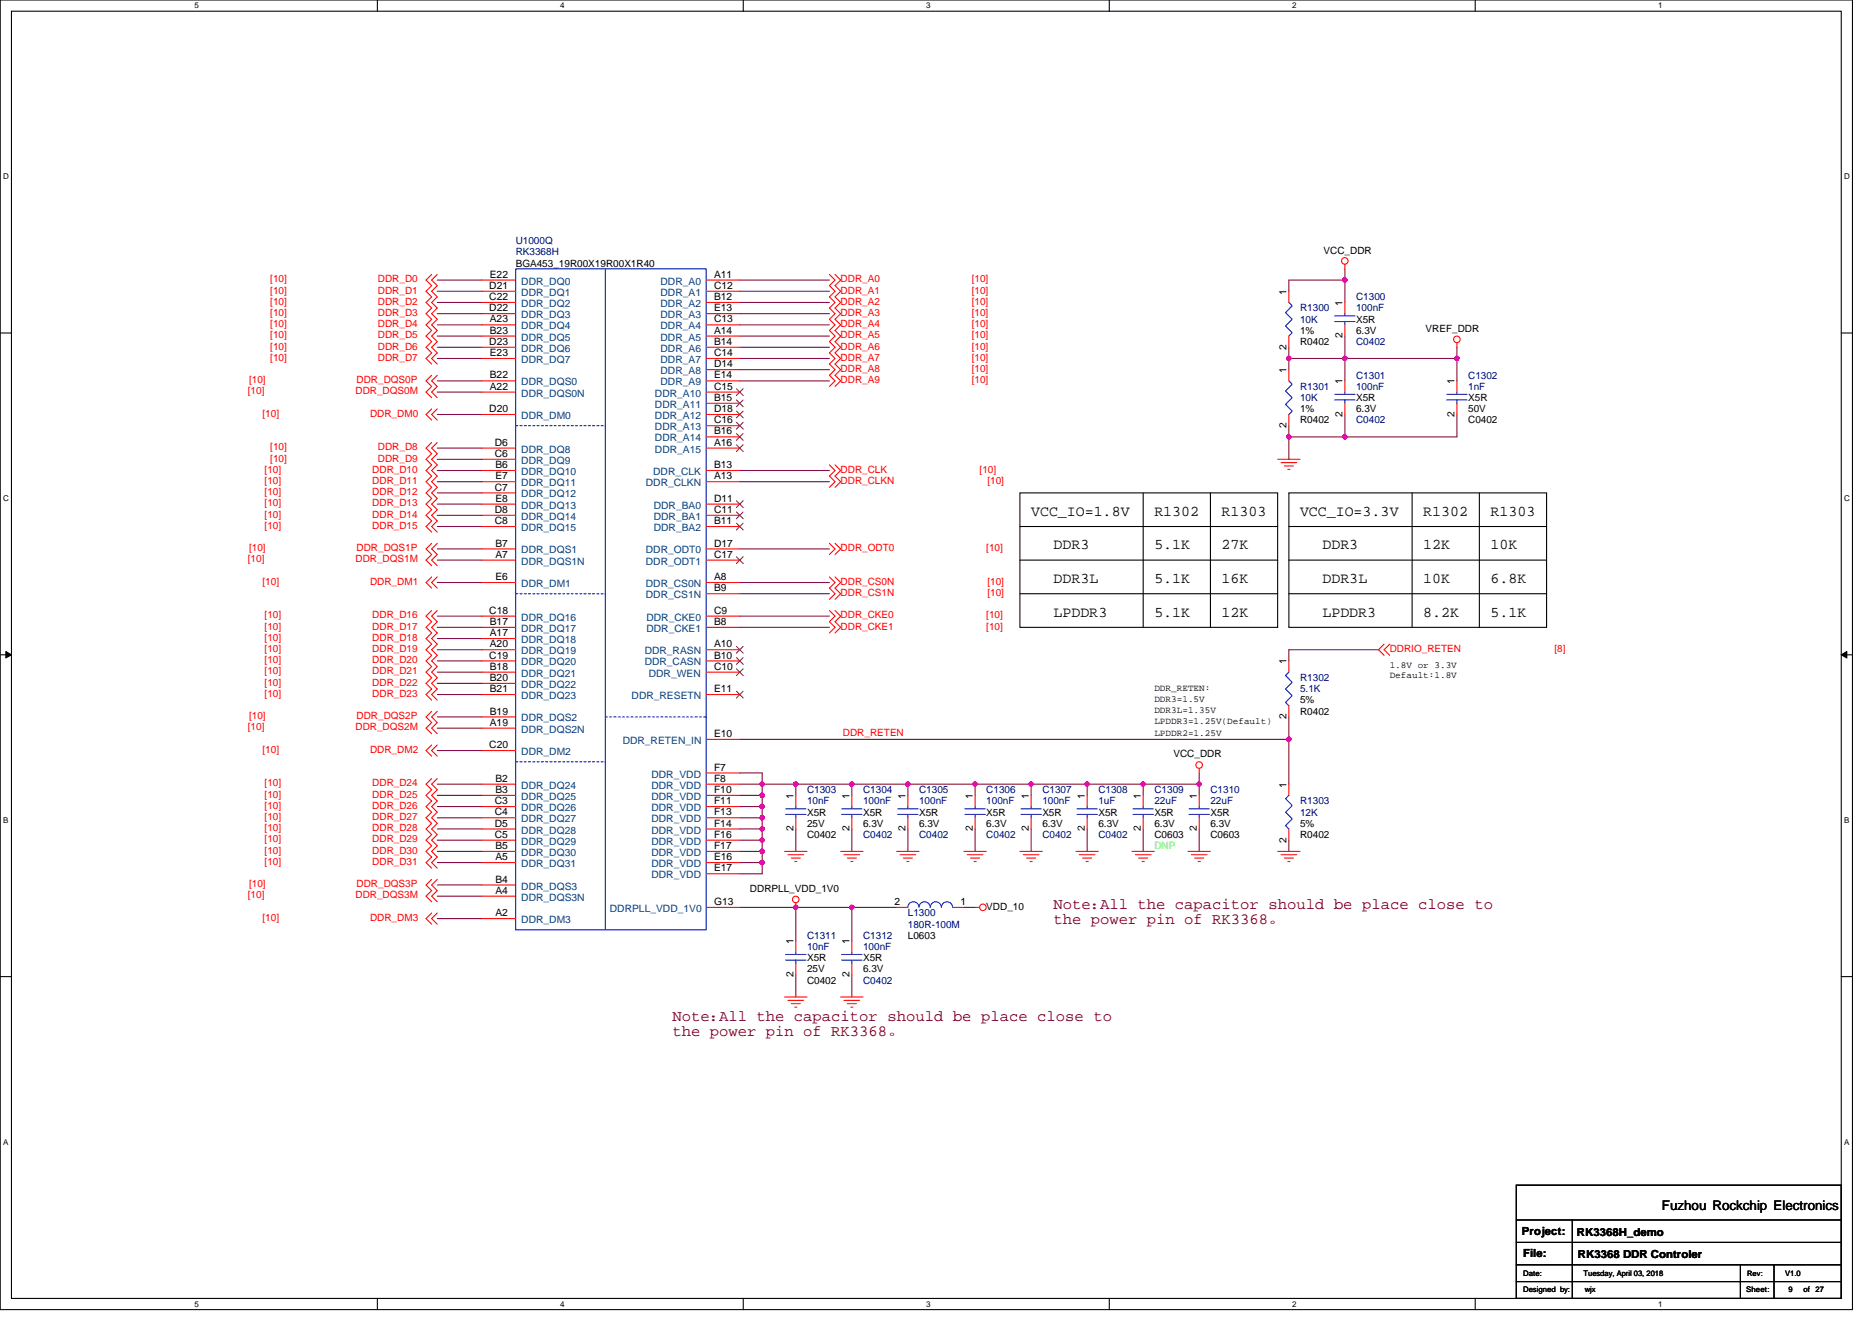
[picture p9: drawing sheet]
<svg xmlns="http://www.w3.org/2000/svg" width="297mm" height="210mm" viewBox="0 0 297 210" stroke-linecap="round" stroke-linejoin="round" font-family="sans-serif">
<path d="M0 0h293.9v207.9h-293.9zM1.8 1.8h290.4v204.3h-290.4z" fill="none" stroke="#000" stroke-width=".17"/>
<g fill="#fff">
<path d="M30.8 .2h.7v1.4h-.7z"/>
<path d="M30.8 206.3h.7v1.4h-.7z"/>
</g>
<path d="M59.9 0v1.8M59.9 206.1v1.8" fill="none" stroke="#000" stroke-width=".17"/>
<g fill="#fff">
<path d="M88.9 .2h.7v1.4h-.7z"/>
<path d="M88.9 206.3h.7v1.4h-.7z"/>
</g>
<path d="M117.9 0v1.8M117.9 206.1v1.8" fill="none" stroke="#000" stroke-width=".17"/>
<g fill="#fff">
<path d="M147 .2h.7v1.4h-.7z"/>
<path d="M147 206.3h.7v1.4h-.7z"/>
</g>
<path d="M176 0v1.8M176 206.1v1.8" fill="none" stroke="#000" stroke-width=".17"/>
<g fill="#fff">
<path d="M205 .2h.7v1.4h-.7z"/>
<path d="M205 206.3h.7v1.4h-.7z"/>
</g>
<path d="M234.1 0v1.8M234.1 206.1v1.8" fill="none" stroke="#000" stroke-width=".17"/>
<g fill="#fff">
<path d="M263.1 .2h.7v1.4h-.7z"/>
<path d="M263.1 206.3h.7v1.4h-.7z"/>
<path d="M.5 27.3h.9v1.4h-.9z"/>
<path d="M292.6 27.3h.9v1.4h-.9z"/>
<path d="M.5 78.4h.9v1.4h-.9z"/>
<path d="M292.6 78.4h.9v1.4h-.9z"/>
</g>
<path d="M0 52.9h1.8M292.2 52.9h1.7" fill="none" stroke="#000" stroke-width=".17"/>
<g fill="#fff">
<path d="M.5 129.5h.8v1.4h-.8z"/>
<path d="M292.6 129.5h.9v1.4h-.9z"/>
</g>
<path d="M0 103.9h1.8M292.2 103.9h1.7" fill="none" stroke="#000" stroke-width=".17"/>
<path d="M.9 103.4l.9 .5-.9 .5zM292.2 103.9l.8-.5v1z" fill="#000" stroke="#000" stroke-width=".16"/>
<g fill="#fff">
<path d="M.5 180.5h.8v1.4h-.8z"/>
<path d="M292.6 180.5h.9v1.4h-.9z"/>
</g>
<g fill="none" stroke="#000" stroke-width=".17">
<path d="M161.8 78.2h40.9v21.4h-40.9zM181.4 78.2v21.4M192.1 78.2v21.4M204.5 78.2h40.9v21.4h-40.9zM224.1 78.2v21.4M234.7 78.2v21.4M161.8 94.2h40.9M161.8 83.6h40.9M161.8 88.9h40.9M204.5 94.2h40.9M204.5 88.9h40.9M204.5 83.6h40.9"/>
<path d="M0 155h1.8M292.2 155h1.7M240.6 193.6h51.6M240.6 197.2h51.6M240.6 188.1h51.6v18h-51.6zM249.5 193.6v12.5M240.6 200.7h51.6M240.6 203.4h51.6M276.2 200.7v5.4M281.5 200.7v5.4"/>
</g>
<g fill="none" stroke="#800040" stroke-width=".17">
<path d="M69.4 51.6h7.1M69.4 46.2h7.1M69.4 49.8h7.1M69.4 48h7.1M69.4 44.5h7.1M69.4 55.1h7.1M69.4 53.3h7.1M69.4 56.9h7.1M117.4 48h14.2M117.4 58.7h14.2M117.4 51.6h14.2M117.4 55.1h14.2"/>
<path d="M117.4 46.2h14.2M117.4 56.9h14.2M117.4 49.8h14.2M117.4 44.5h14.2M117.4 53.3h14.2M204.5 56.9v1.8M204.5 55.1v1.8M204.5 56.9h8.9M213.4 53.3v3.6M213.4 56.9h17.8M213.4 56.9v3.6M213.4 44.4h-8.9v1.8"/>
<path d="M213.4 42.7v1.7M213.4 44.4v3.6M231.2 55.1v1.8M231.2 56.9v3.6M69.4 71.1h7.1M69.4 72.9h7.1M69.4 76.5h7.1M69.4 74.7h7.1M69.4 78.2h7.1M69.4 65.8h7.1M69.4 62.2h7.1M69.4 60.5h7.1"/>
<path d="M117.4 60.5h14.2M117.4 74.7h14.2M117.4 76.5h14.2M204.5 69.3h8.9M204.5 69.3v3.6M204.5 67.6v1.7M213.4 65.8v3.5M231.2 65.8v3.5h-17.8M69.4 88.9h7.1M69.4 87.1h7.1M69.4 92.5h7.1M69.4 99.6h7.1"/>
<path d="M69.4 97.8h7.1M69.4 81.8h7.1M69.4 80h7.1M69.4 83.6h7.1M117.4 97.8h14.2M117.4 92.5h14.2M117.4 94.2h14.2M117.4 99.6h14.2M117.4 87.1h14.2M69.4 115.6h7.1M69.4 113.8h7.1M69.4 119.1h7.1"/>
<path d="M69.4 103.1h7.1M69.4 106.7h7.1M69.4 110.2h7.1M69.4 101.3h7.1M69.4 104.9h7.1M69.4 108.5h7.1M117.4 117.3h87.1v7.2M204.5 113.8v3.5M218.7 103.1h-14.2v1.8M69.4 135.1h7.1M69.4 128h7.1M69.4 124.5h7.1"/>
<path d="M69.4 133.4h7.1M69.4 129.8h7.1M69.4 131.6h7.1M69.4 126.2h7.1M69.4 136.9h7.1M117.4 124.5h8.9M117.4 126.2h3.5M117.4 128h3.5M117.4 129.8h3.5M117.4 133.3h3.5M117.4 136.9h3.5M117.4 122.7h3.5v3.5"/>
<path d="M117.4 135.1h3.5M117.4 131.6h3.5M120.9 128v1.8M120.9 131.6v1.7M120.9 135.1v1.8M120.9 136.9v1.8h-3.5M120.9 126.2v1.8M120.9 133.4v1.7M120.9 129.8v1.8M126.3 131.6v3.5M126.3 124.5v1.7M126.3 124.5h8.9"/>
<path d="M135.2 131.6v3.5M135.2 124.5v1.7M135.2 124.5h8.9M144.1 124.5h10.6v1.7M144.1 131.6v3.5M144.1 124.5v1.7M154.7 124.5h8.9v1.7M154.7 131.6v3.5M163.6 131.6v3.5M163.6 124.5h8.9M172.5 124.5h8.9M172.5 131.6v3.5"/>
<path d="M172.5 124.5v1.7M181.4 124.5v1.7M181.4 131.6v3.5M181.4 124.5h8.9v1.7M190.3 131.6v3.5M190.3 122.7v1.8M204.5 133.4v1.7M69.4 145.8h7.1M69.4 140.5h7.1M69.4 142.2h7.1M117.4 144h8.9M126.3 144v5.4"/>
<path d="M126.3 154.7v3.5M126.3 144h8.9M135.2 144v5.4M135.2 144h7.1M135.2 154.7v3.5M152.9 144h1.8"/>
</g>
<g fill="#f0f" stroke="#f0f" stroke-width=".17">
<circle cx="213.4" cy="44.4" r=".35"/>
<circle cx="213.4" cy="69.3" r=".35"/>
<circle cx="126.3" cy="144" r=".35"/>
<circle cx="135.2" cy="144" r=".35"/>
<circle cx="120.9" cy="128" r=".35"/>
<circle cx="120.9" cy="133.3" r=".35"/>
<circle cx="120.9" cy="136.9" r=".35"/>
<circle cx="120.9" cy="126.2" r=".35"/>
<circle cx="120.9" cy="135.1" r=".35"/>
<circle cx="120.9" cy="131.6" r=".35"/>
<circle cx="120.9" cy="129.8" r=".35"/>
<circle cx="135.2" cy="124.4" r=".35"/>
<circle cx="126.3" cy="124.4" r=".35"/>
<circle cx="172.5" cy="124.4" r=".35"/>
<circle cx="163.6" cy="124.4" r=".35"/>
<circle cx="120.9" cy="124.4" r=".35"/>
<circle cx="204.5" cy="117.3" r=".35"/>
<circle cx="204.5" cy="56.9" r=".35"/>
<circle cx="231.2" cy="56.9" r=".35"/>
<circle cx="213.4" cy="56.9" r=".35"/>
<circle cx="204.5" cy="69.3" r=".35"/>
<circle cx="190.3" cy="124.4" r=".35"/>
<circle cx="181.4" cy="124.4" r=".35"/>
<circle cx="154.7" cy="124.4" r=".35"/>
<circle cx="144" cy="124.4" r=".35"/>
</g>
<g fill="none" stroke="#f00" stroke-width=".17">
<path d="M68.5 43.6l-.9 .8 .9 .9-.9 .9 .9 .9-.9 .9 .9 .9-.9 .9 .9 .9-.9 .9 .9 .9-.9 .8 .9 .9-.9 .9 .9 .9-.9 .9 .9 .9M68.5 59.6l-.9 .9 .9 .8-.9 .9 .9 .9M69.4 43.6l-.9 .8 .9 .9-.9 .9 .9 .9-.9 .9 .9 .9-.9 .9 .9 .9-.9 .9 .9 .9-.9 .8 .9 .9-.9 .9 .9 .9-.9 .9 .9 .9M69.4 59.6l-.9 .9 .9 .8-.9 .9 .9 .9M76.5 44.4h5.3M76.5 46.2h5.3M76.5 48h5.3M76.5 49.8h5.3M76.5 51.6h5.3M76.5 53.3h5.3M76.5 55.1h5.3M76.5 56.9h5.3"/>
<path d="M112.1 44.4h5.3M112.1 46.2h5.3M112.1 48h5.3M112.1 49.8h5.3M112.1 51.6h5.3M112.1 53.3h5.3M112.1 55.1h5.3M112.1 56.9h5.3M112.1 58.7h5.3M131.6 43.6l.9 .8-.9 .9 .9 .9-.9 .9 .9 .9-.9 .9 .9 .9-.9 .9 .9 .9-.9 .9 .9 .8-.9 .9 .9 .9-.9 .9 .9 .9-.9 .9 .9 .9-.9 .9 .9 .9-.9 .8M132.5 43.6l.9 .8-.9 .9 .9 .9-.9 .9 .9 .9-.9 .9 .9 .9-.9 .9 .9 .9-.9 .9 .9 .8-.9 .9 .9 .9-.9 .9 .9 .9-.9 .9 .9 .9-.9 .9 .9 .9-.9 .8M204.5 46.2v1.8"/>
<path d="M204.5 53.3v1.8M204.5 58.7v1.8M213.4 42v.7M213.4 48v1.8M213.4 51.6v1.7M231.2 54.4v.7M68.5 70.2l-.9 .9 .9 .9-.9 .9 .9 .9-.9 .9 .9 .9-.9 .9 .9 .8-.9 .9 .9 .9-.9 .9 .9 .9-.9 .9 .9 .9-.9 .9 .9 .9M68.5 64.9l-.9 .9 .9 .9M69.4 70.2l-.9 .9 .9 .9-.9 .9 .9 .9-.9 .9 .9 .9-.9 .9 .9 .8-.9 .9 .9 .9-.9 .9 .9 .9-.9 .9 .9 .9-.9 .9 .9 .9M69.4 64.9l-.9 .9 .9 .9M76.5 71.1h5.3M76.5 72.9h5.3"/>
<path d="M76.5 74.7h5.3M76.5 76.5h5.3M76.5 78.2h5.3M76.5 60.5h5.3M76.5 62.2h5.3M76.5 65.8h5.3M112.1 60.5h5.3M112.1 62.2h5.3M112.1 64h5.3M112.1 65.8h5.3M112.1 67.6h5.3M112.1 69.3h5.3"/>
<path d="M112.1 71.1h5.3M112.1 74.7h5.3M112.1 76.5h5.3M131.6 73.8l.9 .9-.9 .9 .9 .9-.9 .8M132.5 73.8l.9 .9-.9 .9 .9 .9-.9 .8M202.7 72.9h3.6M203.3 73.4h2.5M203.8 74h1.4M204.3 74.5h.4M204.5 65.8v1.8M213.4 60.5v1.7M213.4 64v1.8"/>
<path d="M231.2 60.5v1.7M231.2 64v1.8M68.5 86.2l-.9 .9 .9 .9-.9 .9 .9 .9M68.5 91.6l-.9 .9 .9 .8M68.5 96.9l-.9 .9 .9 .9-.9 .9 .9 .9-.9 .8 .9 .9-.9 .9 .9 .9-.9 .9 .9 .9-.9 .9 .9 .9-.9 .9 .9 .8-.9 .9 .9 .9M69.4 86.2l-.9 .9 .9 .9-.9 .9 .9 .9M69.4 91.6l-.9 .9 .9 .8M69.4 96.9l-.9 .9 .9 .9-.9 .9 .9 .9-.9 .8 .9 .9-.9 .9 .9 .9-.9 .9 .9 .9-.9 .9 .9 .9-.9 .9 .9 .8-.9 .9 .9 .9M76.5 80h5.3M76.5 81.8h5.3M76.5 83.6h5.3M76.5 97.8h5.3"/>
<path d="M76.5 99.6h5.3M76.5 87.1h5.3M76.5 88.9h5.3M76.5 92.5h5.3M112.1 80h5.3M112.1 81.8h5.3M112.1 83.6h5.3M112.1 88.9h5.3M112.1 87.1h5.3M112.1 92.5h5.3M112.1 94.2h5.3M112.1 97.8h5.3"/>
<path d="M112.1 99.6h5.3M131.6 91.6l.9 .9-.9 .8 .9 .9-.9 .9M131.6 96.9l.9 .9-.9 .9 .9 .9-.9 .9M131.6 86.2l.9 .9-.9 .9M132.5 91.6l.9 .9-.9 .8 .9 .9-.9 .9M132.5 96.9l.9 .9-.9 .9 .9 .9-.9 .9M132.5 86.2l.9 .9-.9 .9M68.5 112.9l-.9 .9 .9 .9-.9 .9 .9 .9M68.5 118.2l-.9 .9 .9 .9M69.4 112.9l-.9 .9 .9 .9-.9 .9 .9 .9M69.4 118.2l-.9 .9 .9 .9M76.5 101.3h5.3"/>
<path d="M76.5 103.1h5.3M76.5 104.9h5.3M76.5 106.7h5.3M76.5 108.5h5.3M76.5 110.2h5.3M76.5 113.8h5.3M76.5 115.6h5.3M76.5 119.1h5.3M112.1 117.3h5.3M112.1 103.1h5.3M112.1 104.9h5.3M112.1 106.7h5.3"/>
<path d="M112.1 110.2h5.3M204.5 104.9v1.8M204.5 112v1.8M219.6 102.2l-.9 .9 .9 .9M220.5 102.2l-.9 .9 .9 .9M68.5 123.6l-.9 .9 .9 .8-.9 .9 .9 .9-.9 .9 .9 .9-.9 .9 .9 .9-.9 .9 .9 .9-.9 .8 .9 .9-.9 .9 .9 .9-.9 .9 .9 .9M68.5 139.6l-.9 .9 .9 .9-.9 .8 .9 .9M69.4 123.6l-.9 .9 .9 .8-.9 .9 .9 .9-.9 .9 .9 .9-.9 .9 .9 .9-.9 .9 .9 .9-.9 .8 .9 .9-.9 .9 .9 .9-.9 .9 .9 .9M69.4 139.6l-.9 .9 .9 .9-.9 .8 .9 .9M76.5 124.5h5.3M76.5 126.2h5.3M76.5 128h5.3"/>
<path d="M76.5 129.8h5.3M76.5 131.6h5.3M76.5 133.3h5.3M76.5 135.1h5.3M76.5 136.9h5.3M112.1 122.7h5.3M112.1 124.5h5.3M112.1 126.2h5.3M112.1 128h5.3M112.1 129.8h5.3M112.1 131.6h5.3M112.1 133.3h5.3"/>
<path d="M112.1 135.1h5.3M112.1 136.9h5.3M112.1 138.7h5.3M124.5 135.1h3.6M125 135.7h2.5M125.6 136.2h1.4M126.1 136.7h.3M126.3 126.2v1.8M126.3 129.8v1.8M133.4 135.1h3.5M133.9 135.7h2.5M134.4 136.2h1.5"/>
<path d="M135 136.7h.3M135.2 126.2v1.8M135.2 129.8v1.8M142.3 135.1h3.5M142.8 135.7h2.5M143.3 136.2h1.5M143.9 136.7h.3M144.1 126.2v1.8M144.1 129.8v1.8M152.9 135.1h3.6M153.5 135.7h2.5M154 136.2h1.4"/>
<path d="M154.6 136.7h.3M154.7 126.2v1.8M154.7 129.8v1.8M161.8 135.1h3.6M162.4 135.7h2.5M162.9 136.2h1.4M163.4 136.7h.4M163.6 126.2v1.8M163.6 129.8v1.8M170.7 135.1h3.6M171.3 135.7h2.5M171.8 136.2h1.4"/>
<path d="M172.3 136.7h.4M172.5 126.2v1.8M172.5 129.8v1.8M179.6 135.1h3.6M180.1 135.7h2.5M180.7 136.2h1.4M181.2 136.7h.4M181.4 126.2v1.8M181.4 129.8v1.8M188.5 135.1h3.6M189 135.7h2.5M189.6 136.2h1.4"/>
<path d="M190.1 136.7h.4M190.3 122v.7M190.3 126.2v1.8M190.3 129.8v1.8M202.7 135.1h3.6M203.3 135.7h2.5M203.8 136.2h1.4M204.3 136.7h.4M204.5 124.5v1.7M204.5 131.6v1.7M68.5 144.9l-.9 .9 .9 .9M69.4 144.9l-.9 .9 .9 .9"/>
<path d="M76.5 140.5h5.3M76.5 142.2h5.3M76.5 145.8h5.3M112.1 144h5.3M124.5 158.2h3.6M125 158.8h2.5M125.6 159.3h1.4M126.1 159.9h.3M126.3 149.4v1.7M126.3 152.9v1.8M126.3 143.3v.7M133.4 158.2h3.5"/>
<path d="M133.9 158.8h2.5M134.4 159.3h1.5M135 159.9h.3M135.2 149.4v1.7M135.2 152.9v1.8M142.3 144h1.8M151.2 144h1.7M154.7 144h.7"/>
<circle cx="213.4" cy="41.4" r=".52"/>
<circle cx="231.2" cy="53.9" r=".52"/>
<circle cx="190.3" cy="121.4" r=".52"/>
<circle cx="126.3" cy="142.8" r=".52"/>
<circle cx="156" cy="144" r=".52"/>
</g>
<g fill="none" stroke="#00f" stroke-width=".17">
<path d="M81.8 42.7h30.3v104.9h-30.3zM96.1 42.7v104.9M204.5 48l.5 .5-1 1.1 1 1.1-1 1 1 1.1-.5 .5M211.8 51h3.2M211.8 50.1h3.2M213.4 49.8v.3M213.4 51v.6M204.5 60.5l.5 .5-1 1.1 1 1-1 1.1 1 1.1-.5 .5M211.8 63.5h3.2M211.8 62.6h3.2M213.4 62.2v.4M213.4 63.5v.5"/>
<path d="M229.6 63.5h3.2M229.6 62.6h3.2M231.2 62.2v.4M231.2 63.5v.5M204.5 106.7l-.5 .5 1 1.1-1 1 1 1.1-1 1.1 .5 .5M124.7 129.3h3.2M124.7 128.4h3.2M126.3 128v.4M126.3 129.3v.5M133.6 129.3h3.2M133.6 128.4h3.2M135.2 128v.4"/>
<path d="M135.2 129.3v.5M142.4 129.3h3.3M142.4 128.4h3.3M144.1 128v.4M144.1 129.3v.5M153.1 129.3h3.2M153.1 128.4h3.2M154.7 128v.4M154.7 129.3v.5M162 129.3h3.2M162 128.4h3.2M163.6 128v.4"/>
<path d="M163.6 129.3v.5M170.9 129.3h3.2M170.9 128.4h3.2M172.5 128v.4M172.5 129.3v.5M179.8 129.3h3.2M179.8 128.4h3.2M181.4 128v.4M181.4 129.3v.5M188.7 129.3h3.2M188.7 128.4h3.2M190.3 128v.4"/>
<path d="M190.3 129.3v.5M204.5 126.2l-.5 .6 1 1-1 1.1 1 1.1-1 1 .5 .6M124.7 152.4h3.2M124.7 151.5h3.2M126.3 151.1v.4M126.3 152.4v.5M133.6 152.4h3.2M133.6 151.5h3.2M135.2 151.1v.4M135.2 152.4v.5M144.1 144a.89 .89 0 0 1 .8-.9 .89 .89 0 0 1 .9 .9 .89 .89 0 0 1 .9-.9 .89 .89 0 0 1 .9 .9 .88 .88 0 0 1 .9-.9 .88 .88 0 0 1 .9 .9M149.4 144a.88 .88 0 0 1 .9-.9 .88 .88 0 0 1 .8 .9"/>
</g>
<path d="M81.8 67.6h14.3M96.1 67.6h.1M81.8 94.2h14.3M96.1 94.2h.1M96.1 113.8h16M112.1 113.8h.1M81.8 120.9h14.3M96.1 120.9h.1" fill="none" stroke="#00f" stroke-width=".17" stroke-dasharray=".3 .3"/>
<g fill="none" stroke="#804000" stroke-width=".16">
<path d="M116.9 61.7l1 1.1M116.9 63.5l1 1.1M116.9 65.3l1 1M116.9 67l1 1.1M116.9 68.8l1 1.1M116.9 70.6l1 1.1M116.9 79.5l1 1.1M117.9 61.7l-1.1 1.1M117.9 63.5l-1.1 1.1M117.9 65.3l-1.1 1M117.9 67l-1.1 1.1M117.9 68.8l-1.1 1.1"/>
<path d="M117.9 70.6l-1.1 1.1M117.9 79.5l-1.1 1.1M116.9 81.3l1 1M116.9 83l1 1.1M116.9 88.4l1 1.1M117.9 81.3l-1.1 1M117.9 83l-1.1 1.1M117.9 88.4l-1.1 1.1M116.9 102.6l1 1.1M116.9 104.4l1 1.1M116.9 106.2l1 1M116.9 109.7l1 1.1"/>
<path d="M117.9 102.6l-1.1 1.1M117.9 104.4l-1.1 1.1M117.9 106.2l-1.1 1M117.9 109.7l-1.1 1.1"/>
</g>
<g font-size="2.5" fill="#800000">
<text x="167.2" y="144.2">Note：</text>
<text x="167.2" y="146.7">the power pin of RK3368。</text>
<text x="174.6" y="144.2">All the capacitor should be place close to</text>
<text x="106.7" y="162">Note：</text>
<text x="114.1" y="162">All the capacitor should be place close to</text>
<text x="106.7" y="164.5">the power pin of RK3368。</text>
</g>
<g font-size="2.4">
<text x="163.6" y="81.9">VCC_IO=1.8V</text>
<text x="183.2" y="81.9">R1302</text>
<text x="193.8" y="81.9">R1303</text>
<text x="206.3" y="81.9">VCC_IO=3.3V</text>
<text x="225.8" y="81.9">R1302</text>
<text x="236.5" y="81.9">R1303</text>
<text x="167.2" y="87.2">DDR3</text>
<text x="183.2" y="87.2">5.1K</text>
<text x="193.8" y="87.2">27K</text>
<text x="209.8" y="87.2">DDR3</text>
<text x="225.8" y="87.2">12K</text>
<text x="236.5" y="87.2">10K</text>
<text x="167.2" y="92.5">DDR3L</text>
<text x="183.2" y="92.5">5.1K</text>
<text x="193.8" y="92.5">16K</text>
<text x="209.8" y="92.5">DDR3L</text>
<text x="225.8" y="92.5">10K</text>
<text x="236.5" y="92.5">6.8K</text>
<text x="167.2" y="97.9">LPDDR3</text>
<text x="183.2" y="97.9">5.1K</text>
<text x="193.8" y="97.9">12K</text>
<text x="209.8" y="97.9">LPDDR3</text>
<text x="225.8" y="97.9">8.2K</text>
<text x="236.5" y="97.9">5.1K</text>
</g>
<text font-size="2.1" x="263.7" y="192">Fuzhou Rockchip Electronics</text>
<g font-size="1.8">
<text x="241.5" y="196">Project:</text>
<text x="250.2" y="196.2">RK3368H_demo</text>
<text x="241.7" y="199.5">File:</text>
<text x="250.4" y="199.7">RK3368 DDR Controler</text>
</g>
<g font-size="1.6" fill="#000080">
<text x="81.8" y="38.8">U1000Q</text>
<text x="81.8" y="40.5">RK3368H</text>
<text x="215.2" y="47.6">C1300</text>
<text x="206.3" y="49.4">R1300</text>
<text x="206.3" y="51.2">10K</text>
<text x="215.2" y="49.4">100nF</text>
<text x="215.2" y="54.8">C0402</text>
<text x="206.3" y="61.9">R1301</text>
<text x="206.3" y="63.6">10K</text>
<text x="215.2" y="60.1">C1301</text>
<text x="215.2" y="61.9">100nF</text>
<text x="233" y="60.1">C1302</text>
<text x="233" y="61.9">1nF</text>
<text x="215.2" y="67.2">C0402</text>
<text x="206.3" y="108.1">R1302</text>
<text x="206.3" y="109.9">5.1K</text>
<text x="128.1" y="125.9">C1303</text>
<text x="136.9" y="125.9">C1304</text>
<text x="145.8" y="125.9">C1305</text>
<text x="156.5" y="125.9">C1306</text>
<text x="165.4" y="125.9">C1307</text>
<text x="174.3" y="125.9">C1308</text>
<text x="183.2" y="125.9">C1309</text>
<text x="192.1" y="125.9">C1310</text>
<text x="128.1" y="127.7">10nF</text>
<text x="136.9" y="127.7">100nF</text>
<text x="145.8" y="127.7">100nF</text>
<text x="156.5" y="127.7">100nF</text>
<text x="165.4" y="127.7">100nF</text>
<text x="174.3" y="127.7">1uF</text>
<text x="183.2" y="127.7">22uF</text>
<text x="192.1" y="127.7">22uF</text>
<text x="206.3" y="127.7">R1303</text>
<text x="206.3" y="129.4">12K</text>
<text x="136.9" y="133">C0402</text>
<text x="145.8" y="133">C0402</text>
<text x="156.5" y="133">C0402</text>
<text x="165.4" y="133">C0402</text>
<text x="174.3" y="133">C0402</text>
<text x="128.1" y="149">C1311</text>
<text x="136.9" y="149">C1312</text>
<text x="144.1" y="145.4">L1300</text>
<text x="144.1" y="147.2">180R-100M</text>
<text x="128.1" y="150.8">10nF</text>
<text x="136.9" y="150.8">100nF</text>
<text x="136.9" y="156.1">C0402</text>
</g>
<g font-size="1.6">
<text x="210" y="40.4">VCC_DDR</text>
<text x="77.6" y="45.8">D21</text>
<text x="77.6" y="47.6">C22</text>
<text x="77.7" y="44.1">E22</text>
<text x="81.8" y="42.3">BGA453_19R00X19R00X1R40</text>
<text x="113.3" y="44.1">A11</text>
<text x="113.3" y="45.8">C12</text>
<text x="113.3" y="47.6">B12</text>
<text x="204.1" y="46.8" transform="rotate(-90 204.1 46.8)">1</text>
<text x="77.6" y="49.4">D22</text>
<text x="77.7" y="51.2">A23</text>
<text x="77.7" y="53">B23</text>
<text x="113.3" y="49.4">E13</text>
<text x="113.3" y="51.2">C13</text>
<text x="113.3" y="53">A14</text>
<text x="206.3" y="53">1%</text>
<text x="213" y="53.7" transform="rotate(-90 213 53.7)">2</text>
<text x="213" y="48.5" transform="rotate(-90 213 48.5)">1</text>
<text x="215.2" y="51.2">X5R</text>
<text x="215.2" y="53">6.3V</text>
<text x="226.2" y="52.6">VREF_DDR</text>
<text x="77.6" y="54.7">D23</text>
<text x="77.7" y="56.5">E23</text>
<text x="113.3" y="54.7">B14</text>
<text x="113.3" y="56.5">C14</text>
<text x="113.3" y="58.3">D14</text>
<text x="204.1" y="59.2" transform="rotate(-90 204.1 59.2)">1</text>
<text x="204.1" y="55.5" transform="rotate(-90 204.1 55.5)">2</text>
<text x="206.3" y="54.8">R0402</text>
<text x="77.6" y="65.4">D20</text>
<text x="77.7" y="60.1">B22</text>
<text x="77.7" y="61.8">A22</text>
<text x="113.3" y="60.1">E14</text>
<text x="113.3" y="61.8">C15</text>
<text x="113.3" y="63.6">B15</text>
<text x="113.3" y="65.4">D18</text>
<text x="206.3" y="65.4">1%</text>
<text x="213" y="61" transform="rotate(-90 213 61)">1</text>
<text x="215.2" y="63.6">X5R</text>
<text x="215.2" y="65.4">6.3V</text>
<text x="230.8" y="61" transform="rotate(-90 230.8 61)">1</text>
<text x="233" y="63.6">X5R</text>
<text x="233" y="65.4">50V</text>
<text x="78.5" y="70.7">D6</text>
<text x="113.3" y="67.2">C16</text>
<text x="113.3" y="69">B16</text>
<text x="113.3" y="70.7">A16</text>
<text x="204.1" y="67.9" transform="rotate(-90 204.1 67.9)">2</text>
<text x="206.3" y="67.2">R0402</text>
<text x="213" y="66.2" transform="rotate(-90 213 66.2)">2</text>
<text x="230.8" y="66.2" transform="rotate(-90 230.8 66.2)">2</text>
<text x="233" y="67.2">C0402</text>
<text x="78.5" y="72.5">C6</text>
<text x="78.5" y="77.9">C7</text>
<text x="78.6" y="74.3">B6</text>
<text x="78.6" y="76.1">E7</text>
<text x="113.3" y="74.3">B13</text>
<text x="113.3" y="76.1">A13</text>
<text x="78.5" y="81.4">D8</text>
<text x="78.5" y="83.2">C8</text>
<text x="78.6" y="79.6">E8</text>
<text x="113.3" y="79.6">D11</text>
<text x="113.3" y="81.4">C11</text>
<text x="113.3" y="83.2">B11</text>
<text x="78.6" y="86.7">B7</text>
<text x="78.6" y="88.5">A7</text>
<text x="113.3" y="88.5">C17</text>
<text x="113.3" y="86.7">D17</text>
<text x="78.6" y="92.1">E6</text>
<text x="113.3" y="92.1">A8</text>
<text x="113.3" y="93.9">B9</text>
<text x="77.6" y="97.4">C18</text>
<text x="77.7" y="99.2">B17</text>
<text x="77.7" y="101">A17</text>
<text x="113.3" y="97.4">C9</text>
<text x="113.3" y="99.2">B8</text>
<text x="77.6" y="104.5">C19</text>
<text x="77.7" y="102.7">A20</text>
<text x="77.7" y="106.3">B18</text>
<text x="113.3" y="102.7">A10</text>
<text x="113.3" y="104.5">B10</text>
<text x="113.3" y="106.3">C10</text>
<text x="204.1" y="105.4" transform="rotate(-90 204.1 105.4)">1</text>
<text x="77.7" y="108.1">B20</text>
<text x="77.7" y="109.9">B21</text>
<text x="77.7" y="113.4">B19</text>
<text x="113.3" y="109.9">E11</text>
<text x="206.3" y="113.4">R0402</text>
<text x="206.3" y="111.7">5%</text>
<text x="77.6" y="118.7">C20</text>
<text x="77.7" y="115.2">A19</text>
<text x="113.3" y="117">E10</text>
<text x="204.1" y="114.2" transform="rotate(-90 204.1 114.2)">2</text>
<text x="78.6" y="124.1">B2</text>
<text x="78.6" y="125.9">B3</text>
<text x="113.3" y="122.3">F7</text>
<text x="113.3" y="124.1">F8</text>
<text x="113.3" y="125.9">F10</text>
<text x="186.2" y="120.2">VCC_DDR</text>
<text x="204.1" y="125" transform="rotate(-90 204.1 125)">1</text>
<text x="78.5" y="127.6">C3</text>
<text x="78.5" y="129.4">C4</text>
<text x="78.5" y="131.2">D5</text>
<text x="113.3" y="127.6">F11</text>
<text x="113.3" y="129.4">F13</text>
<text x="113.3" y="131.2">F14</text>
<text x="125.9" y="132" transform="rotate(-90 125.9 132)">2</text>
<text x="125.9" y="126.8" transform="rotate(-90 125.9 126.8)">1</text>
<text x="128.1" y="129.4">X5R</text>
<text x="128.1" y="131.2">25V</text>
<text x="134.8" y="132" transform="rotate(-90 134.8 132)">2</text>
<text x="134.8" y="126.8" transform="rotate(-90 134.8 126.8)">1</text>
<text x="136.9" y="129.4">X5R</text>
<text x="136.9" y="131.2">6.3V</text>
<text x="143.7" y="132" transform="rotate(-90 143.7 132)">2</text>
<text x="143.7" y="126.8" transform="rotate(-90 143.7 126.8)">1</text>
<text x="145.8" y="129.4">X5R</text>
<text x="145.8" y="131.2">6.3V</text>
<text x="154.3" y="132" transform="rotate(-90 154.3 132)">2</text>
<text x="154.3" y="126.8" transform="rotate(-90 154.3 126.8)">1</text>
<text x="156.5" y="129.4">X5R</text>
<text x="156.5" y="131.2">6.3V</text>
<text x="163.2" y="132" transform="rotate(-90 163.2 132)">2</text>
<text x="163.2" y="126.8" transform="rotate(-90 163.2 126.8)">1</text>
<text x="165.4" y="129.4">X5R</text>
<text x="165.4" y="131.2">6.3V</text>
<text x="172.1" y="132" transform="rotate(-90 172.1 132)">2</text>
<text x="172.1" y="126.8" transform="rotate(-90 172.1 126.8)">1</text>
<text x="174.3" y="129.4">X5R</text>
<text x="174.3" y="131.2">6.3V</text>
<text x="181" y="132" transform="rotate(-90 181 132)">2</text>
<text x="181" y="126.8" transform="rotate(-90 181 126.8)">1</text>
<text x="183.2" y="129.4">X5R</text>
<text x="183.2" y="131.2">6.3V</text>
<text x="189.9" y="132" transform="rotate(-90 189.9 132)">2</text>
<text x="189.9" y="126.8" transform="rotate(-90 189.9 126.8)">1</text>
<text x="192.1" y="129.4">X5R</text>
<text x="192.1" y="131.2">6.3V</text>
<text x="206.3" y="131.2">5%</text>
<text x="78.5" y="133">C5</text>
<text x="78.6" y="134.7">B5</text>
<text x="78.6" y="136.5">A5</text>
<text x="113.3" y="133">F16</text>
<text x="113.3" y="134.7">F17</text>
<text x="113.3" y="136.5">E16</text>
<text x="128.1" y="133">C0402</text>
<text x="183.2" y="133">C0603</text>
<text x="192.1" y="133">C0603</text>
<text x="204.1" y="133.7" transform="rotate(-90 204.1 133.7)">2</text>
<text x="206.3" y="133">R0402</text>
<text x="78.6" y="140.1">B4</text>
<text x="78.6" y="141.9">A4</text>
<text x="113.3" y="143.6">G13</text>
<text x="113.3" y="138.3">E17</text>
<text x="119" y="141.5">DDRPLL_VDD_1V0</text>
<text x="141.9" y="143.6">2</text>
<text x="152.4" y="143.6">1</text>
<text x="78.6" y="145.4">A2</text>
<text x="125.9" y="149.9" transform="rotate(-90 125.9 149.9)">1</text>
<text x="134.8" y="149.9" transform="rotate(-90 134.8 149.9)">1</text>
<text x="144.1" y="149">L0603</text>
<text x="156.5" y="144.4">VDD_10</text>
<text x="125.9" y="155.1" transform="rotate(-90 125.9 155.1)">2</text>
<text x="128.1" y="152.5">X5R</text>
<text x="128.1" y="154.3">25V</text>
<text x="134.8" y="155.1" transform="rotate(-90 134.8 155.1)">2</text>
<text x="136.9" y="152.5">X5R</text>
<text x="136.9" y="154.3">6.3V</text>
<text x="128.1" y="156.1">C0402</text>
</g>
<g font-size="1.6" fill="#f00">
<text x="42.9" y="46.6">[10]</text>
<text x="42.9" y="44.8">[10]</text>
<text x="60" y="46.6">DDR_D1</text>
<text x="60" y="44.8">DDR_D0</text>
<text x="133.4" y="44.8">DDR_A0</text>
<text x="133.4" y="46.6">DDR_A1</text>
<text x="154.2" y="44.8">[10]</text>
<text x="154.2" y="46.6">[10]</text>
<text x="42.9" y="53.7">[10]</text>
<text x="42.9" y="51.9">[10]</text>
<text x="42.9" y="50.1">[10]</text>
<text x="42.9" y="48.4">[10]</text>
<text x="60" y="53.7">DDR_D5</text>
<text x="60" y="51.9">DDR_D4</text>
<text x="60" y="50.1">DDR_D3</text>
<text x="60" y="48.4">DDR_D2</text>
<text x="133.4" y="48.4">DDR_A2</text>
<text x="133.4" y="50.1">DDR_A3</text>
<text x="133.4" y="51.9">DDR_A4</text>
<text x="133.4" y="53.7">DDR_A5</text>
<text x="154.2" y="48.4">[10]</text>
<text x="154.2" y="50.1">[10]</text>
<text x="154.2" y="51.9">[10]</text>
<text x="154.2" y="53.7">[10]</text>
<text x="42.9" y="55.5">[10]</text>
<text x="42.9" y="57.3">[10]</text>
<text x="60" y="55.5">DDR_D6</text>
<text x="60" y="57.3">DDR_D7</text>
<text x="133.4" y="55.5">DDR_A6</text>
<text x="133.4" y="57.3">DDR_A7</text>
<text x="133.4" y="59">DDR_A8</text>
<text x="154.2" y="55.5">[10]</text>
<text x="154.2" y="57.3">[10]</text>
<text x="154.2" y="59">[10]</text>
<text x="39.3" y="62.6">[10]</text>
<text x="39.5" y="60.8">[10]</text>
<text x="56.4" y="62.6">DDR_DQS0M</text>
<text x="56.6" y="60.8">DDR_DQS0P</text>
<text x="133.4" y="60.8">DDR_A9</text>
<text x="154.2" y="60.8">[10]</text>
<text x="41.7" y="66.1">[10]</text>
<text x="42.9" y="71.5">[10]</text>
<text x="58.7" y="66.1">DDR_DM0</text>
<text x="60" y="71.5">DDR_D8</text>
<text x="42" y="75">[10]</text>
<text x="42" y="76.8">[10]</text>
<text x="42.9" y="73.3">[10]</text>
<text x="59.1" y="75">DDR_D10</text>
<text x="59.1" y="76.8">DDR_D11</text>
<text x="60" y="73.3">DDR_D9</text>
<text x="133.4" y="75">DDR_CLK</text>
<text x="133.4" y="76.8">DDR_CLKN</text>
<text x="155.4" y="75">[10]</text>
<text x="156.7" y="76.8">[10]</text>
<text x="42" y="82.1">[10]</text>
<text x="42" y="83.9">[10]</text>
<text x="42" y="78.6">[10]</text>
<text x="42" y="80.4">[10]</text>
<text x="59.1" y="82.1">DDR_D14</text>
<text x="59.1" y="83.9">DDR_D15</text>
<text x="59.1" y="78.6">DDR_D12</text>
<text x="59.1" y="80.4">DDR_D13</text>
<text x="39.3" y="89.3">[10]</text>
<text x="39.5" y="87.5">[10]</text>
<text x="56.4" y="89.3">DDR_DQS1M</text>
<text x="56.6" y="87.5">DDR_DQS1P</text>
<text x="133.4" y="87.5">DDR_ODT0</text>
<text x="156.5" y="87.5">[10]</text>
<text x="41.7" y="92.8">[10]</text>
<text x="58.7" y="92.8">DDR_DM1</text>
<text x="133.4" y="94.6">DDR_CS1N</text>
<text x="133.4" y="92.8">DDR_CS0N</text>
<text x="156.7" y="94.6">[10]</text>
<text x="156.7" y="92.8">[10]</text>
<text x="42" y="101.7">[10]</text>
<text x="42" y="98.1">[10]</text>
<text x="42" y="99.9">[10]</text>
<text x="59.1" y="101.7">DDR_D18</text>
<text x="59.1" y="98.1">DDR_D16</text>
<text x="59.1" y="99.9">DDR_D17</text>
<text x="133.4" y="98.1">DDR_CKE0</text>
<text x="133.4" y="99.9">DDR_CKE1</text>
<text x="156.5" y="98.1">[10]</text>
<text x="156.5" y="99.9">[10]</text>
<text x="42" y="105.3">[10]</text>
<text x="42" y="107">[10]</text>
<text x="42" y="103.5">[10]</text>
<text x="59.1" y="105.3">DDR_D20</text>
<text x="59.1" y="107">DDR_D21</text>
<text x="59.1" y="103.5">DDR_D19</text>
<text x="220.5" y="103.5">DDRIO_RETEN</text>
<text x="246.7" y="103.5">[8]</text>
<text x="42" y="108.8">[10]</text>
<text x="42" y="110.6">[10]</text>
<text x="59.1" y="108.8">DDR_D22</text>
<text x="59.1" y="110.6">DDR_D23</text>
<text x="39.3" y="115.9">[10]</text>
<text x="39.5" y="114.2">[10]</text>
<text x="41.7" y="119.5">[10]</text>
<text x="56.4" y="115.9">DDR_DQS2M</text>
<text x="56.6" y="114.2">DDR_DQS2P</text>
<text x="58.7" y="119.5">DDR_DM2</text>
<text x="133.7" y="116.8">DDR_RETEN</text>
<text x="42" y="124.8">[10]</text>
<text x="59.1" y="124.8">DDR_D24</text>
<text x="42" y="131.9">[10]</text>
<text x="42" y="130.2">[10]</text>
<text x="42" y="128.4">[10]</text>
<text x="42" y="126.6">[10]</text>
<text x="59.1" y="131.9">DDR_D28</text>
<text x="59.1" y="130.2">DDR_D27</text>
<text x="59.1" y="128.4">DDR_D26</text>
<text x="59.1" y="126.6">DDR_D25</text>
<text x="42" y="135.5">[10]</text>
<text x="42" y="137.3">[10]</text>
<text x="42" y="133.7">[10]</text>
<text x="59.1" y="135.5">DDR_D30</text>
<text x="59.1" y="137.3">DDR_D31</text>
<text x="59.1" y="133.7">DDR_D29</text>
<text x="39.3" y="142.6">[10]</text>
<text x="39.5" y="140.8">[10]</text>
<text x="56.4" y="142.6">DDR_DQS3M</text>
<text x="56.6" y="140.8">DDR_DQS3P</text>
<text x="41.7" y="146.2">[10]</text>
<text x="58.7" y="146.2">DDR_DM3</text>
</g>
<g font-size="1.6" fill="#004080">
<text x="82.7" y="45.2">DDR_DQ0</text>
<text x="82.7" y="46.9">DDR_DQ1</text>
<text x="104.8" y="45.2">DDR_A0</text>
<text x="104.8" y="46.9">DDR_A1</text>
<text x="82.7" y="48.7">DDR_DQ2</text>
<text x="82.7" y="50.5">DDR_DQ3</text>
<text x="82.7" y="52.3">DDR_DQ4</text>
<text x="104.8" y="48.7">DDR_A2</text>
<text x="104.8" y="50.5">DDR_A3</text>
<text x="104.8" y="52.3">DDR_A4</text>
<text x="82.7" y="54.1">DDR_DQ5</text>
<text x="82.7" y="55.8">DDR_DQ6</text>
<text x="82.7" y="57.6">DDR_DQ7</text>
<text x="104.8" y="54.1">DDR_A5</text>
<text x="104.8" y="55.8">DDR_A6</text>
<text x="104.8" y="57.6">DDR_A7</text>
<text x="104.8" y="59.4">DDR_A8</text>
<text x="82.7" y="61.2">DDR_DQS0</text>
<text x="82.7" y="62.9">DDR_DQS0N</text>
<text x="103.9" y="62.9">DDR_A10</text>
<text x="103.9" y="64.7">DDR_A11</text>
<text x="104.8" y="61.2">DDR_A9</text>
<text x="82.7" y="71.8">DDR_DQ8</text>
<text x="82.7" y="66.5">DDR_DM0</text>
<text x="103.9" y="66.5">DDR_A12</text>
<text x="103.9" y="68.3">DDR_A13</text>
<text x="103.9" y="70.1">DDR_A14</text>
<text x="103.9" y="71.8">DDR_A15</text>
<text x="82.7" y="73.6">DDR_DQ9</text>
<text x="82.7" y="75.4">DDR_DQ10</text>
<text x="82.7" y="77.2">DDR_DQ11</text>
<text x="102.5" y="77.2">DDR_CLKN</text>
<text x="103.6" y="75.4">DDR_CLK</text>
<text x="82.7" y="79">DDR_DQ12</text>
<text x="82.7" y="80.7">DDR_DQ13</text>
<text x="82.7" y="82.5">DDR_DQ14</text>
<text x="103.7" y="80.7">DDR_BA0</text>
<text x="103.7" y="82.5">DDR_BA1</text>
<text x="82.7" y="84.3">DDR_DQ15</text>
<text x="82.7" y="87.8">DDR_DQS1</text>
<text x="82.7" y="89.6">DDR_DQS1N</text>
<text x="102.5" y="89.6">DDR_ODT1</text>
<text x="102.5" y="87.8">DDR_ODT0</text>
<text x="103.7" y="84.3">DDR_BA2</text>
<text x="82.7" y="93.2">DDR_DM1</text>
<text x="102.5" y="93.2">DDR_CS0N</text>
<text x="102.5" y="95">DDR_CS1N</text>
<text x="82.7" y="98.5">DDR_DQ16</text>
<text x="82.7" y="100.3">DDR_DQ17</text>
<text x="102.6" y="98.5">DDR_CKE0</text>
<text x="102.6" y="100.3">DDR_CKE1</text>
<text x="82.7" y="102.1">DDR_DQ18</text>
<text x="82.7" y="103.8">DDR_DQ19</text>
<text x="82.7" y="105.6">DDR_DQ20</text>
<text x="82.7" y="107.4">DDR_DQ21</text>
<text x="102.3" y="103.8">DDR_RASN</text>
<text x="102.3" y="105.6">DDR_CASN</text>
<text x="103" y="107.4">DDR_WEN</text>
<text x="82.7" y="109.2">DDR_DQ22</text>
<text x="82.7" y="111">DDR_DQ23</text>
<text x="100.2" y="111">DDR_RESETN</text>
<text x="82.7" y="114.5">DDR_DQS2</text>
<text x="82.7" y="116.3">DDR_DQS2N</text>
<text x="82.7" y="119.8">DDR_DM2</text>
<text x="98.8" y="118.1">DDR_RETEN_IN</text>
<text x="82.7" y="125.2">DDR_DQ24</text>
<text x="103.4" y="123.4">DDR_VDD</text>
<text x="103.4" y="125.2">DDR_VDD</text>
<text x="82.7" y="127">DDR_DQ25</text>
<text x="82.7" y="128.7">DDR_DQ26</text>
<text x="82.7" y="130.5">DDR_DQ27</text>
<text x="103.4" y="127">DDR_VDD</text>
<text x="103.4" y="128.7">DDR_VDD</text>
<text x="103.4" y="130.5">DDR_VDD</text>
<text x="82.7" y="132.3">DDR_DQ28</text>
<text x="82.7" y="134.1">DDR_DQ29</text>
<text x="82.7" y="135.8">DDR_DQ30</text>
<text x="82.7" y="137.6">DDR_DQ31</text>
<text x="103.4" y="132.3">DDR_VDD</text>
<text x="103.4" y="134.1">DDR_VDD</text>
<text x="103.4" y="135.8">DDR_VDD</text>
<text x="103.4" y="137.6">DDR_VDD</text>
<text x="82.7" y="141.2">DDR_DQS3</text>
<text x="82.7" y="143">DDR_DQS3N</text>
<text x="103.4" y="139.4">DDR_VDD</text>
<text x="82.7" y="146.5">DDR_DM3</text>
<text x="96.8" y="144.7">DDRPLL_VDD_1V0</text>
</g>
<text font-size="1.6" fill="#0f0" x="183.2" y="134.8">DNP</text>
<g font-size="1.5">
<text x="220.5" y="106.1">1.8V or 3.3V</text>
<text x="220.5" y="107.6">Default:1.8V</text>
<text x="183.2" y="109.6">DDR_RETEN:</text>
<text x="183.2" y="113.2">DDR3L=1.35V</text>
<text x="183.2" y="111.4">DDR3=1.5V</text>
<text x="183.2" y="115">LPDDR3=1.25V(Default)</text>
<text x="183.2" y="116.8">LPDDR2=1.25V</text>
</g>
<g font-size="1.3">
<text x="30.8" y="1.3">5</text>
<text x="88.9" y="1.3">4</text>
<text x="147" y="1.3">3</text>
<text x="205" y="1.3">2</text>
<text x="263.1" y="1.3">1</text>
<text x=".5" y="28.4">D</text>
<text x="292.6" y="28.4">D</text>
<text x=".5" y="79.5">C</text>
<text x="292.6" y="79.5">C</text>
<text x=".5" y="130.6">B</text>
<text x="292.6" y="130.6">B</text>
<text x=".5" y="181.7">A</text>
<text x="292.6" y="181.7">A</text>
<text x="30.8" y="207.4">5</text>
<text x="88.9" y="207.4">4</text>
<text x="147" y="207.4">3</text>
<text x="205" y="207.4">2</text>
<text x="263.1" y="207.4">1</text>
</g>
<g font-size="1.2">
<text x="241.7" y="202.6">Date:</text>
<text x="251.3" y="202.6">Tuesday, April 03, 2018</text>
<text x="277.2" y="202.5">Rev:</text>
<text x="283.3" y="202.6">V1.0</text>
<text x="241.7" y="205.1">Designed by:</text>
<text x="251.5" y="205.1">wjx</text>
<text x="277" y="205.1">Sheet:</text>
<text x="283.8" y="205.1">9</text>
<text x="286.2" y="205.1">of</text>
<text x="288.1" y="205.1">27</text>
</g>
</svg>
